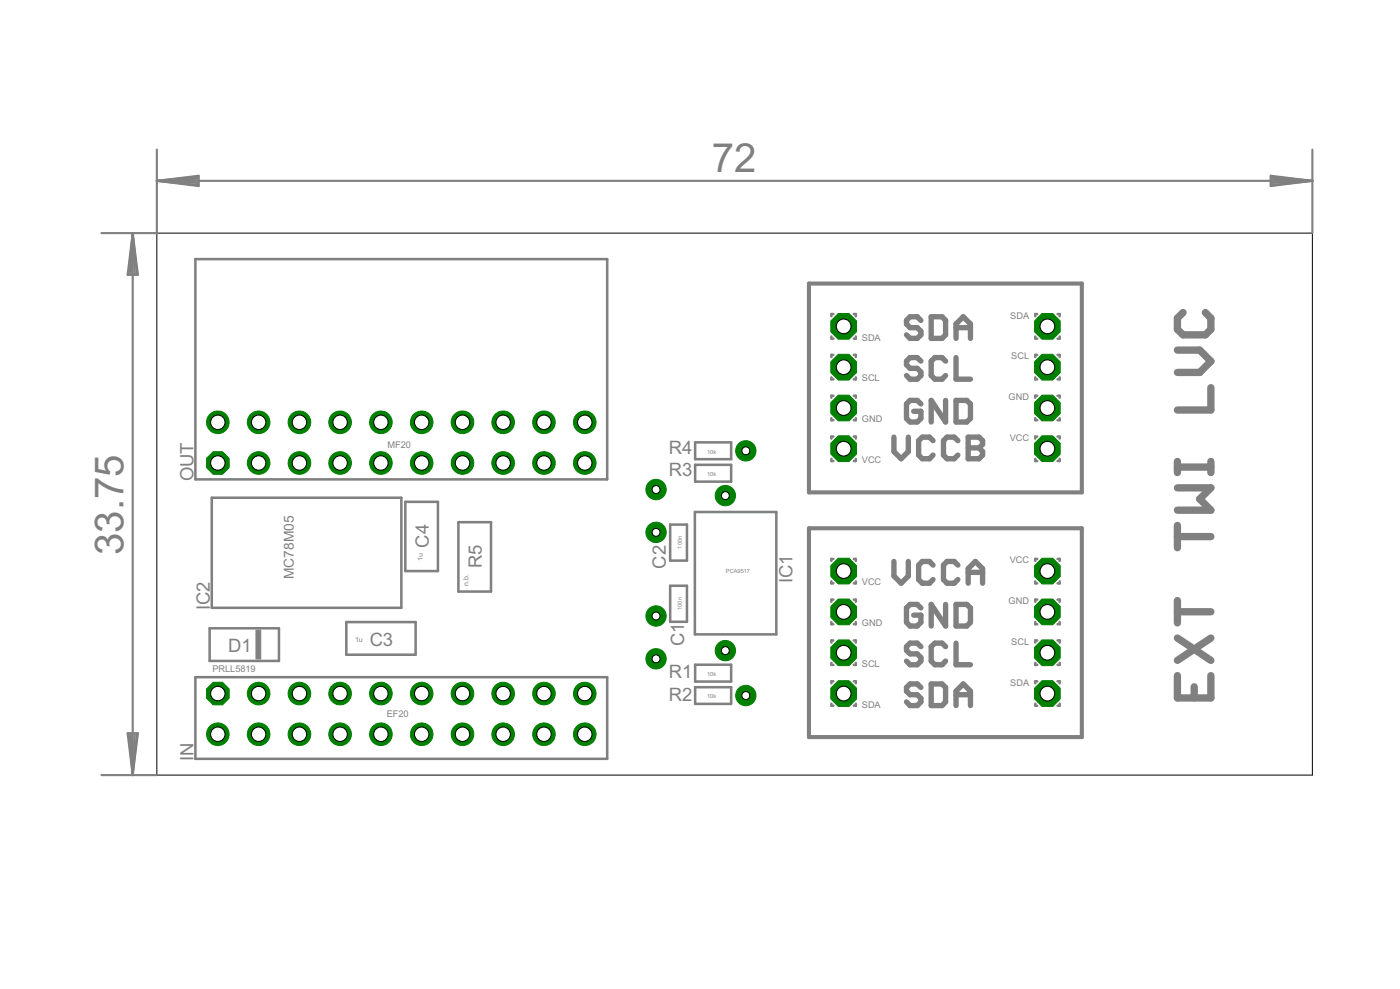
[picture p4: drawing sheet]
<svg xmlns="http://www.w3.org/2000/svg" width="210mm" height="148mm" viewBox="0 0 210 148" stroke-linecap="round" stroke-linejoin="round" font-family="sans-serif">
<g fill="none" stroke="#808080" stroke-width=".38">
<path d="M29.3 38.8h61.7v33h-61.7zM124.7 50.4v.3h.2M124.7 56.5v.3h.2M124.9 47.1h-.2v.3M124.9 53.2h-.2v.3M124.9 59.3h-.2v.3M128 47.1h.3v.3M128 53.2h.3v.3M128 59.3h.3v.3M128.3 50.4v.3h-.3M128.3 56.5v.3h-.3M155.2 50.4v.3h.3"/>
<path d="M155.2 56.5v.3h.3M155.5 47.1h-.3v.3M155.5 53.2h-.3v.3M155.5 59.3h-.3v.3M158.6 47.1h.3v.3M158.6 53.2h.3v.3M158.6 59.3h.3v.3M158.9 50.4v.3h-.3M158.9 56.5v.3h-.3M31.7 74.6h28.5v16.5h-28.5zM60.8 75.2h4.9v10.4h-4.9zM68.7 78.2h4.9v10.4h-4.9z"/>
<path d="M100.5 78.6h2.5v5.4h-2.5zM104.2 76.7h12.2v18.3h-12.2zM104.2 66.3h5.4v2.5h-5.4zM104.2 69.6h5.4v2.6h-5.4zM124.7 62.7v.2h.2M124.7 68.7v.4h.2M124.9 65.4h-.2v.3M128 65.4h.3v.3M128.3 62.7v.2h-.3M128.3 68.7v.4h-.3M155.2 62.7v.2h.3M155.2 68.7v.4h.3"/>
<path d="M155.5 65.4h-.3v.3M158.6 65.4h.3v.3M158.9 62.7v.2h-.3M158.9 68.7v.4h-.3M31.4 94.1h10.4v4.9h-10.4zM51.9 93.2h10.4v4.9h-10.4zM100.5 87.8h2.5v5.4h-2.5zM104.2 99.6h5.4v2.5h-5.4zM124.7 87.1v.3h.2M124.7 93.2v.3h.2M124.7 99.3v.3h.2M124.9 83.7h-.2v.3"/>
<path d="M124.9 89.8h-.2v.3M124.9 95.9h-.2v.4M128 83.7h.3v.3M128 89.8h.3v.3M128 95.9h.3v.4M128.3 87.1v.3h-.3M128.3 93.2v.3h-.3M128.3 99.3v.3h-.3M155.2 87.1v.3h.3M155.2 93.2v.3h.3M155.2 99.3v.3h.3M155.5 83.7h-.3v.3"/>
<path d="M155.5 89.8h-.3v.3M155.5 95.9h-.3v.4M158.6 83.7h.3v.3M158.6 89.8h.3v.3M158.6 95.9h.3v.4M158.9 87.1v.3h-.3M158.9 93.2v.3h-.3M158.9 99.3v.3h-.3M29.3 101.5h61.7v12.2h-61.7zM104.2 103h5.4v2.5h-5.4zM124.7 105.4v.3h.2M124.9 102.1h-.2v.3"/>
<path d="M128 102.1h.3v.3M128.3 105.4v.3h-.3M155.2 105.4v.3h.3M155.5 102.1h-.3v.3M158.6 102.1h.3v.3M158.9 105.4v.3h-.3"/>
</g>
<g fill="#808080" stroke="#808080" stroke-width=".15">
<path d="M38.4 94.4h.7v4.3h-.7z"/>
<path d="M126.5 84.1h.2z"/>
<path d="M126.5 90.2h.2z"/>
<path d="M126.5 96.3h.2z"/>
<path d="M126.5 102.4h.2z"/>
<path d="M156.8 87l.3 .1z"/>
<path d="M156.8 93.1l.2 .1z"/>
<path d="M156.8 99.2l.2 .1z"/>
<path d="M156.8 105.3l.2 .1z"/>
<path d="M126.5 65.7l.2 .1z"/>
<path d="M126.5 59.6l.2 .1z"/>
<path d="M126.5 53.5l.2 .1z"/>
<path d="M126.5 47.4h.2z"/>
<path d="M156.8 68.7h.3z"/>
<path d="M156.8 62.6h.2z"/>
<path d="M156.8 56.5h.2z"/>
<path d="M156.8 50.4h.2z"/>
</g>
<g fill="none" stroke="#808080" stroke-width=".8">
<path d="M138.1 48l-.6-.5h-1.1l-.5 .5v.5l.5 .6h1.1l.6 .5v.6l-.6 .5h-1.1l-.5-.5M138.1 54.1l-.6-.5h-1.1l-.5 .5v.6l.5 .5h1.1l.6 .5v.6l-.6 .5h-1.1l-.5-.5M139.6 47.5h1.6l.6 .5v2.2l-.6 .5h-1.6zM141.8 54.1l-.6-.5h-1l-.6 .5v2.2l.6 .5h1l.6-.5M141.8 60v3.2l-2.2-3.2v3.2M143.3 50.7v-2.2l1.1-1 1.1 1v2.2M143.3 53.6v3.2h2.2M143.3 60h1.6l.6 .5v2.2l-.6 .5h-1.6zM143.3 49.1h2.2M134 65.5v2.1l1.1 1.1 1.1-1.1v-2.1M138.1 60.5l-.6-.5h-1.1l-.5 .5v2.2l.5 .5h1.1l.6-.5v-1.1h-1.1M139.9 66l-.5-.5h-1.1l-.6 .5v2.2l.6 .5h1.1l.5-.5"/>
<path d="M143.6 66l-.5-.5h-1.1l-.5 .5v2.2l.5 .5h1.1l.5-.5M145.2 65.5h1.6l.5 .5v.6l-.5 .5 .5 .5v.6l-.5 .5h-1.6zM145.2 67.1h1.6M134 84.1v2.2l1.1 1.1 1.1-1.1v-2.2M138.1 91.1l-.6-.5h-1.1l-.5 .5v2.1l.5 .6h1.1l.6-.6v-1h-1.1M138.1 96.9l-.6-.5h-1.1l-.5 .5v.5l.5 .6h1.1l.6 .5v.5l-.6 .6h-1.1l-.5-.6M139.9 84.7l-.5-.6h-1.1l-.6 .6v2.1l.6 .6h1.1l.5-.6M141.8 90.6v3.2l-2.2-3.2v3.2M141.8 96.9l-.6-.5h-1l-.6 .5v2.1l.6 .6h1l.6-.6M143.3 90.6h1.6l.6 .5v2.1l-.6 .6h-1.6zM143.3 96.4v3.2h2.2M143.6 84.7l-.5-.6h-1.1l-.5 .6v2.1l.5 .6h1.1l.5-.6"/>
<path d="M145.2 87.4v-2.2l1-1.1 1.1 1.1v2.2M145.2 85.7h2.1M138.1 103l-.6-.5h-1.1l-.5 .5v.5l.5 .6h1.1l.6 .5v.6l-.6 .5h-1.1l-.5-.5M139.6 102.5h1.6l.6 .5v2.2l-.6 .5h-1.6zM143.3 104.1h2.2M143.3 105.7v-2.2l1.1-1 1.1 1v2.2"/>
</g>
<g fill="none" stroke="#808080" stroke-width="1.1">
<path d="M176.5 52.5h3.4l1.6 1.6-1.6 1.7h-3.4M177.4 46.8l-.9 .9v1.6l.9 .9h3.3l.8-.9v-1.6l-.8-.9M181.5 58.1v3.3h-5M176.5 69.1v1.7M176.5 78.7v3.4M176.5 73.1h5l-1.6 1.7 1.6 1.6h-5M176.5 70h5M181.5 69.1v1.7M176.5 90v3.3M176.5 95.6l5 3.3M176.5 91.7h5M176.5 80.4h5"/>
<path d="M181.5 95.6l-5 3.3M176.5 101.2v3.4h5v-3.4M179 102.9v1.7"/>
</g>
<path d="M121.3 42.5h40.9v31.3h-40.9zM121.3 79.1h40.9v31.3h-40.9z" fill="none" stroke="#808080" stroke-width=".61"/>
<circle cx="32.7" cy="69.4" r="1.83" fill="#008000" stroke="#008000" stroke-width=".15"/>
<circle cx="32.7" cy="69.4" r="1.08" fill="#fff" stroke="#000" stroke-width=".15"/>
<circle cx="32.7" cy="63.3" r="1.69" fill="#008000" stroke="#008000" stroke-width=".15"/>
<circle cx="32.7" cy="63.3" r="1.08" fill="#fff" stroke="#000" stroke-width=".15"/>
<circle cx="38.8" cy="69.4" r="1.69" fill="#008000" stroke="#008000" stroke-width=".15"/>
<circle cx="38.8" cy="69.4" r="1.08" fill="#fff" stroke="#000" stroke-width=".15"/>
<circle cx="38.8" cy="63.3" r="1.69" fill="#008000" stroke="#008000" stroke-width=".15"/>
<circle cx="38.8" cy="63.3" r="1.08" fill="#fff" stroke="#000" stroke-width=".15"/>
<circle cx="44.9" cy="69.4" r="1.69" fill="#008000" stroke="#008000" stroke-width=".15"/>
<circle cx="44.9" cy="69.4" r="1.08" fill="#fff" stroke="#000" stroke-width=".15"/>
<circle cx="44.9" cy="63.3" r="1.69" fill="#008000" stroke="#008000" stroke-width=".15"/>
<circle cx="44.9" cy="63.3" r="1.08" fill="#fff" stroke="#000" stroke-width=".15"/>
<circle cx="51" cy="69.4" r="1.69" fill="#008000" stroke="#008000" stroke-width=".15"/>
<circle cx="51" cy="69.4" r="1.08" fill="#fff" stroke="#000" stroke-width=".15"/>
<circle cx="51" cy="63.3" r="1.69" fill="#008000" stroke="#008000" stroke-width=".15"/>
<circle cx="51" cy="63.3" r="1.08" fill="#fff" stroke="#000" stroke-width=".15"/>
<circle cx="57.1" cy="69.4" r="1.69" fill="#008000" stroke="#008000" stroke-width=".15"/>
<circle cx="57.1" cy="69.4" r="1.08" fill="#fff" stroke="#000" stroke-width=".15"/>
<circle cx="57.1" cy="63.3" r="1.69" fill="#008000" stroke="#008000" stroke-width=".15"/>
<circle cx="57.1" cy="63.3" r="1.08" fill="#fff" stroke="#000" stroke-width=".15"/>
<circle cx="63.2" cy="69.4" r="1.69" fill="#008000" stroke="#008000" stroke-width=".15"/>
<circle cx="63.2" cy="69.4" r="1.08" fill="#fff" stroke="#000" stroke-width=".15"/>
<circle cx="63.2" cy="63.3" r="1.69" fill="#008000" stroke="#008000" stroke-width=".15"/>
<circle cx="63.2" cy="63.3" r="1.08" fill="#fff" stroke="#000" stroke-width=".15"/>
<circle cx="69.3" cy="69.4" r="1.69" fill="#008000" stroke="#008000" stroke-width=".15"/>
<circle cx="69.3" cy="69.4" r="1.08" fill="#fff" stroke="#000" stroke-width=".15"/>
<circle cx="69.3" cy="63.3" r="1.69" fill="#008000" stroke="#008000" stroke-width=".15"/>
<circle cx="69.3" cy="63.3" r="1.08" fill="#fff" stroke="#000" stroke-width=".15"/>
<circle cx="75.4" cy="69.4" r="1.69" fill="#008000" stroke="#008000" stroke-width=".15"/>
<circle cx="75.4" cy="69.4" r="1.08" fill="#fff" stroke="#000" stroke-width=".15"/>
<circle cx="75.4" cy="63.3" r="1.69" fill="#008000" stroke="#008000" stroke-width=".15"/>
<circle cx="75.4" cy="63.3" r="1.08" fill="#fff" stroke="#000" stroke-width=".15"/>
<circle cx="81.6" cy="69.4" r="1.69" fill="#008000" stroke="#008000" stroke-width=".15"/>
<circle cx="81.6" cy="69.4" r="1.08" fill="#fff" stroke="#000" stroke-width=".15"/>
<circle cx="81.6" cy="63.3" r="1.69" fill="#008000" stroke="#008000" stroke-width=".15"/>
<circle cx="81.6" cy="63.3" r="1.08" fill="#fff" stroke="#000" stroke-width=".15"/>
<circle cx="87.7" cy="69.4" r="1.69" fill="#008000" stroke="#008000" stroke-width=".15"/>
<circle cx="87.7" cy="69.4" r="1.08" fill="#fff" stroke="#000" stroke-width=".15"/>
<circle cx="87.7" cy="63.3" r="1.69" fill="#008000" stroke="#008000" stroke-width=".15"/>
<circle cx="87.7" cy="63.3" r="1.08" fill="#fff" stroke="#000" stroke-width=".15"/>
<circle cx="32.7" cy="103.9" r="1.83" fill="#008000" stroke="#008000" stroke-width=".15"/>
<circle cx="32.7" cy="103.9" r="1.08" fill="#fff" stroke="#000" stroke-width=".15"/>
<circle cx="32.7" cy="110" r="1.69" fill="#008000" stroke="#008000" stroke-width=".15"/>
<circle cx="32.7" cy="110" r="1.08" fill="#fff" stroke="#000" stroke-width=".15"/>
<circle cx="38.8" cy="103.9" r="1.69" fill="#008000" stroke="#008000" stroke-width=".15"/>
<circle cx="38.8" cy="103.9" r="1.08" fill="#fff" stroke="#000" stroke-width=".15"/>
<circle cx="38.8" cy="110" r="1.69" fill="#008000" stroke="#008000" stroke-width=".15"/>
<circle cx="38.8" cy="110" r="1.08" fill="#fff" stroke="#000" stroke-width=".15"/>
<circle cx="44.9" cy="103.9" r="1.69" fill="#008000" stroke="#008000" stroke-width=".15"/>
<circle cx="44.9" cy="103.9" r="1.08" fill="#fff" stroke="#000" stroke-width=".15"/>
<circle cx="44.9" cy="110" r="1.69" fill="#008000" stroke="#008000" stroke-width=".15"/>
<circle cx="44.9" cy="110" r="1.08" fill="#fff" stroke="#000" stroke-width=".15"/>
<circle cx="51" cy="103.9" r="1.69" fill="#008000" stroke="#008000" stroke-width=".15"/>
<circle cx="51" cy="103.9" r="1.08" fill="#fff" stroke="#000" stroke-width=".15"/>
<circle cx="51" cy="110" r="1.69" fill="#008000" stroke="#008000" stroke-width=".15"/>
<circle cx="51" cy="110" r="1.08" fill="#fff" stroke="#000" stroke-width=".15"/>
<circle cx="57.1" cy="103.9" r="1.69" fill="#008000" stroke="#008000" stroke-width=".15"/>
<circle cx="57.1" cy="103.9" r="1.08" fill="#fff" stroke="#000" stroke-width=".15"/>
<circle cx="57.1" cy="110" r="1.69" fill="#008000" stroke="#008000" stroke-width=".15"/>
<circle cx="57.1" cy="110" r="1.08" fill="#fff" stroke="#000" stroke-width=".15"/>
<circle cx="63.2" cy="103.9" r="1.69" fill="#008000" stroke="#008000" stroke-width=".15"/>
<circle cx="63.2" cy="103.9" r="1.08" fill="#fff" stroke="#000" stroke-width=".15"/>
<circle cx="63.2" cy="110" r="1.69" fill="#008000" stroke="#008000" stroke-width=".15"/>
<circle cx="63.2" cy="110" r="1.08" fill="#fff" stroke="#000" stroke-width=".15"/>
<circle cx="69.3" cy="103.9" r="1.69" fill="#008000" stroke="#008000" stroke-width=".15"/>
<circle cx="69.3" cy="103.9" r="1.08" fill="#fff" stroke="#000" stroke-width=".15"/>
<circle cx="69.3" cy="110" r="1.69" fill="#008000" stroke="#008000" stroke-width=".15"/>
<circle cx="69.3" cy="110" r="1.08" fill="#fff" stroke="#000" stroke-width=".15"/>
<circle cx="75.4" cy="103.9" r="1.69" fill="#008000" stroke="#008000" stroke-width=".15"/>
<circle cx="75.4" cy="103.9" r="1.08" fill="#fff" stroke="#000" stroke-width=".15"/>
<circle cx="75.4" cy="110" r="1.69" fill="#008000" stroke="#008000" stroke-width=".15"/>
<circle cx="75.4" cy="110" r="1.08" fill="#fff" stroke="#000" stroke-width=".15"/>
<circle cx="81.6" cy="103.9" r="1.69" fill="#008000" stroke="#008000" stroke-width=".15"/>
<circle cx="81.6" cy="103.9" r="1.08" fill="#fff" stroke="#000" stroke-width=".15"/>
<circle cx="81.6" cy="110" r="1.69" fill="#008000" stroke="#008000" stroke-width=".15"/>
<circle cx="81.6" cy="110" r="1.08" fill="#fff" stroke="#000" stroke-width=".15"/>
<circle cx="87.7" cy="103.9" r="1.69" fill="#008000" stroke="#008000" stroke-width=".15"/>
<circle cx="87.7" cy="103.9" r="1.08" fill="#fff" stroke="#000" stroke-width=".15"/>
<circle cx="87.7" cy="110" r="1.69" fill="#008000" stroke="#008000" stroke-width=".15"/>
<circle cx="87.7" cy="110" r="1.08" fill="#fff" stroke="#000" stroke-width=".15"/>
<circle cx="126.5" cy="85.6" r="2.09" fill="#008000" stroke="#008000" stroke-width=".15"/>
<circle cx="126.5" cy="85.6" r="1.1" fill="#fff" stroke="#000" stroke-width=".15"/>
<circle cx="126.5" cy="91.7" r="2.09" fill="#008000" stroke="#008000" stroke-width=".15"/>
<circle cx="126.5" cy="91.7" r="1.1" fill="#fff" stroke="#000" stroke-width=".15"/>
<circle cx="126.5" cy="97.8" r="2.09" fill="#008000" stroke="#008000" stroke-width=".15"/>
<circle cx="126.5" cy="97.8" r="1.1" fill="#fff" stroke="#000" stroke-width=".15"/>
<circle cx="126.5" cy="103.9" r="2.09" fill="#008000" stroke="#008000" stroke-width=".15"/>
<circle cx="126.5" cy="103.9" r="1.1" fill="#fff" stroke="#000" stroke-width=".15"/>
<circle cx="157" cy="85.6" r="2.09" fill="#008000" stroke="#008000" stroke-width=".15"/>
<circle cx="157" cy="85.6" r="1.1" fill="#fff" stroke="#000" stroke-width=".15"/>
<circle cx="157" cy="91.7" r="2.09" fill="#008000" stroke="#008000" stroke-width=".15"/>
<circle cx="157" cy="91.7" r="1.1" fill="#fff" stroke="#000" stroke-width=".15"/>
<circle cx="157" cy="97.8" r="2.09" fill="#008000" stroke="#008000" stroke-width=".15"/>
<circle cx="157" cy="97.8" r="1.1" fill="#fff" stroke="#000" stroke-width=".15"/>
<circle cx="157" cy="103.9" r="2.09" fill="#008000" stroke="#008000" stroke-width=".15"/>
<circle cx="157" cy="103.9" r="1.1" fill="#fff" stroke="#000" stroke-width=".15"/>
<circle cx="126.5" cy="67.2" r="2.09" fill="#008000" stroke="#008000" stroke-width=".15"/>
<circle cx="126.5" cy="67.2" r="1.1" fill="#fff" stroke="#000" stroke-width=".15"/>
<circle cx="126.5" cy="61.1" r="2.09" fill="#008000" stroke="#008000" stroke-width=".15"/>
<circle cx="126.5" cy="61.1" r="1.1" fill="#fff" stroke="#000" stroke-width=".15"/>
<circle cx="126.5" cy="55" r="2.09" fill="#008000" stroke="#008000" stroke-width=".15"/>
<circle cx="126.5" cy="55" r="1.1" fill="#fff" stroke="#000" stroke-width=".15"/>
<circle cx="126.5" cy="48.9" r="2.09" fill="#008000" stroke="#008000" stroke-width=".15"/>
<circle cx="126.5" cy="48.9" r="1.1" fill="#fff" stroke="#000" stroke-width=".15"/>
<circle cx="157" cy="67.2" r="2.09" fill="#008000" stroke="#008000" stroke-width=".15"/>
<circle cx="157" cy="67.2" r="1.1" fill="#fff" stroke="#000" stroke-width=".15"/>
<circle cx="157" cy="61.1" r="2.09" fill="#008000" stroke="#008000" stroke-width=".15"/>
<circle cx="157" cy="61.1" r="1.1" fill="#fff" stroke="#000" stroke-width=".15"/>
<circle cx="157" cy="55" r="2.09" fill="#008000" stroke="#008000" stroke-width=".15"/>
<circle cx="157" cy="55" r="1.1" fill="#fff" stroke="#000" stroke-width=".15"/>
<circle cx="157" cy="48.9" r="2.09" fill="#008000" stroke="#008000" stroke-width=".15"/>
<circle cx="157" cy="48.9" r="1.1" fill="#fff" stroke="#000" stroke-width=".15"/>
<circle cx="108.8" cy="97.5" r="1.52" fill="#008000" stroke="#008000" stroke-width=".15"/>
<circle cx="108.8" cy="97.5" r=".59" fill="#fff" stroke="#000" stroke-width=".15"/>
<circle cx="98.4" cy="98.7" r="1.52" fill="#008000" stroke="#008000" stroke-width=".15"/>
<circle cx="98.4" cy="98.7" r=".59" fill="#fff" stroke="#000" stroke-width=".15"/>
<circle cx="111.8" cy="104.2" r="1.52" fill="#008000" stroke="#008000" stroke-width=".15"/>
<circle cx="111.8" cy="104.2" r=".59" fill="#fff" stroke="#000" stroke-width=".15"/>
<circle cx="98.4" cy="92.3" r="1.52" fill="#008000" stroke="#008000" stroke-width=".15"/>
<circle cx="98.4" cy="92.3" r=".59" fill="#fff" stroke="#000" stroke-width=".15"/>
<circle cx="98.4" cy="79.8" r="1.52" fill="#008000" stroke="#008000" stroke-width=".15"/>
<circle cx="98.4" cy="79.8" r=".59" fill="#fff" stroke="#000" stroke-width=".15"/>
<circle cx="108.8" cy="74.3" r="1.52" fill="#008000" stroke="#008000" stroke-width=".15"/>
<circle cx="108.8" cy="74.3" r=".59" fill="#fff" stroke="#000" stroke-width=".15"/>
<circle cx="98.4" cy="73.3" r="1.52" fill="#008000" stroke="#008000" stroke-width=".15"/>
<circle cx="98.4" cy="73.3" r=".59" fill="#fff" stroke="#000" stroke-width=".15"/>
<circle cx="111.8" cy="67.5" r="1.52" fill="#008000" stroke="#008000" stroke-width=".15"/>
<circle cx="111.8" cy="67.5" r=".59" fill="#fff" stroke="#000" stroke-width=".15"/>
<path d="M23.5 34.9h173.3v81.2h-173.3z" fill="none" stroke="#000" stroke-width=".15"/>
<g fill="none" stroke="#808080" stroke-width=".32">
<path d="M19.9 34.9v81.2M19.9 34.9l.8 6.3h-1.6zM19.9 34.9l-.3 6.3M19.9 34.9l.3 6.3M19.9 34.9l-.6 6.3M19.9 34.9l.6 6.3M23.5 22.4v12.5h-8.3M23.5 27.1h173.3M23.5 27.1l6.3-.8v1.6zM23.5 27.1l6.3 .3M23.5 27.1l6.3 .6M29.8 26.8l-6.3 .3"/>
<path d="M29.8 26.5l-6.3 .6M190.5 26.3l6.3 .8-6.3 .8zM190.5 26.8l6.3 .3M190.5 26.5l6.3 .6M196.8 22.4v12.5M196.8 27.1l-6.3 .3M196.8 27.1l-6.3 .6M15.2 116.1h8.3M19.1 109.9h1.6l-.8 6.2zM19.3 109.9l.6 6.2M19.6 109.9l.3 6.2M20.2 109.9l-.3 6.2"/>
<path d="M20.5 109.9l-.6 6.2"/>
</g>
<g font-size="6.7" fill="#808080">
<text x="106.7" y="25.7">72</text>
<text x="18.5" y="83.2" transform="rotate(-90 18.5 83.2)">33.75</text>
</g>
<g font-size="3.1" fill="#808080">
<text x="100.3" y="71.4">R3</text>
<text x="100.3" y="68">R4</text>
<text x="29" y="72.1" transform="rotate(-90 29 72.1)">OUT</text>
<text x="64.3" y="82" transform="rotate(-90 64.3 82)">C4</text>
<text x="72.3" y="85.1" transform="rotate(-90 72.3 85.1)">R5</text>
<text x="99.8" y="85.2" transform="rotate(-90 99.8 85.2)">C2</text>
<text x="118.8" y="87.4" transform="rotate(-90 118.8 87.4)">IC1</text>
<text x="31.4" y="91.4" transform="rotate(-90 31.4 91.4)">IC2</text>
<text x="34.2" y="97.7">D1</text>
<text x="55.4" y="96.7">C3</text>
<text x="100.3" y="101.6">R1</text>
<text x="102.6" y="96.8" transform="rotate(-90 102.6 96.8)">C1</text>
<text x="100.3" y="105">R2</text>
<text x="29" y="114" transform="rotate(-90 29 114)">IN</text>
</g>
<text font-size="2.3" fill="#808080" x="44.1" y="86.8" transform="rotate(-90 44.1 86.8)">MC78M05</text>
<g font-size="1.5" fill="#808080">
<text x="151.5" y="47.7">SDA</text>
<text x="129.2" y="51">SDA</text>
<text x="151.6" y="53.8">SCL</text>
<text x="129.2" y="57.1">SCL</text>
<text x="151.2" y="60">GND</text>
<text x="129.2" y="63.3">GND</text>
<text x="58.1" y="67.1">MF20</text>
<text x="129.2" y="69.4">VCC</text>
<text x="151.4" y="66.1">VCC</text>
<text x="129.2" y="87.7">VCC</text>
<text x="151.4" y="84.4">VCC</text>
<text x="129.2" y="93.8">GND</text>
<text x="151.2" y="90.5">GND</text>
<text x="31.9" y="100.6">PRLL5819</text>
<text x="129.2" y="99.9">SCL</text>
<text x="151.6" y="96.6">SCL</text>
<text x="58" y="107.4">EF20</text>
<text x="129.2" y="106">SDA</text>
<text x="151.5" y="102.7">SDA</text>
</g>
<g font-size="1.2" fill="#808080">
<text x="63.4" y="84" transform="rotate(-90 63.4 84)">1u</text>
<text x="70.2" y="87.8" transform="rotate(-90 70.2 87.8)">n.b.</text>
<text x="53.2" y="96.2">1u</text>
</g>
<g font-size="1" fill="#808080">
<text x="106" y="71.3">10k</text>
<text x="106" y="68">10k</text>
<text x="102.2" y="82.2" transform="rotate(-90 102.2 82.2)">100n</text>
<text x="108.8" y="85.8">PCA9517</text>
<text x="102.2" y="91.3" transform="rotate(-90 102.2 91.3)">100n</text>
<text x="106" y="101.3">10k</text>
<text x="106" y="104.6">10k</text>
</g>
</svg>
